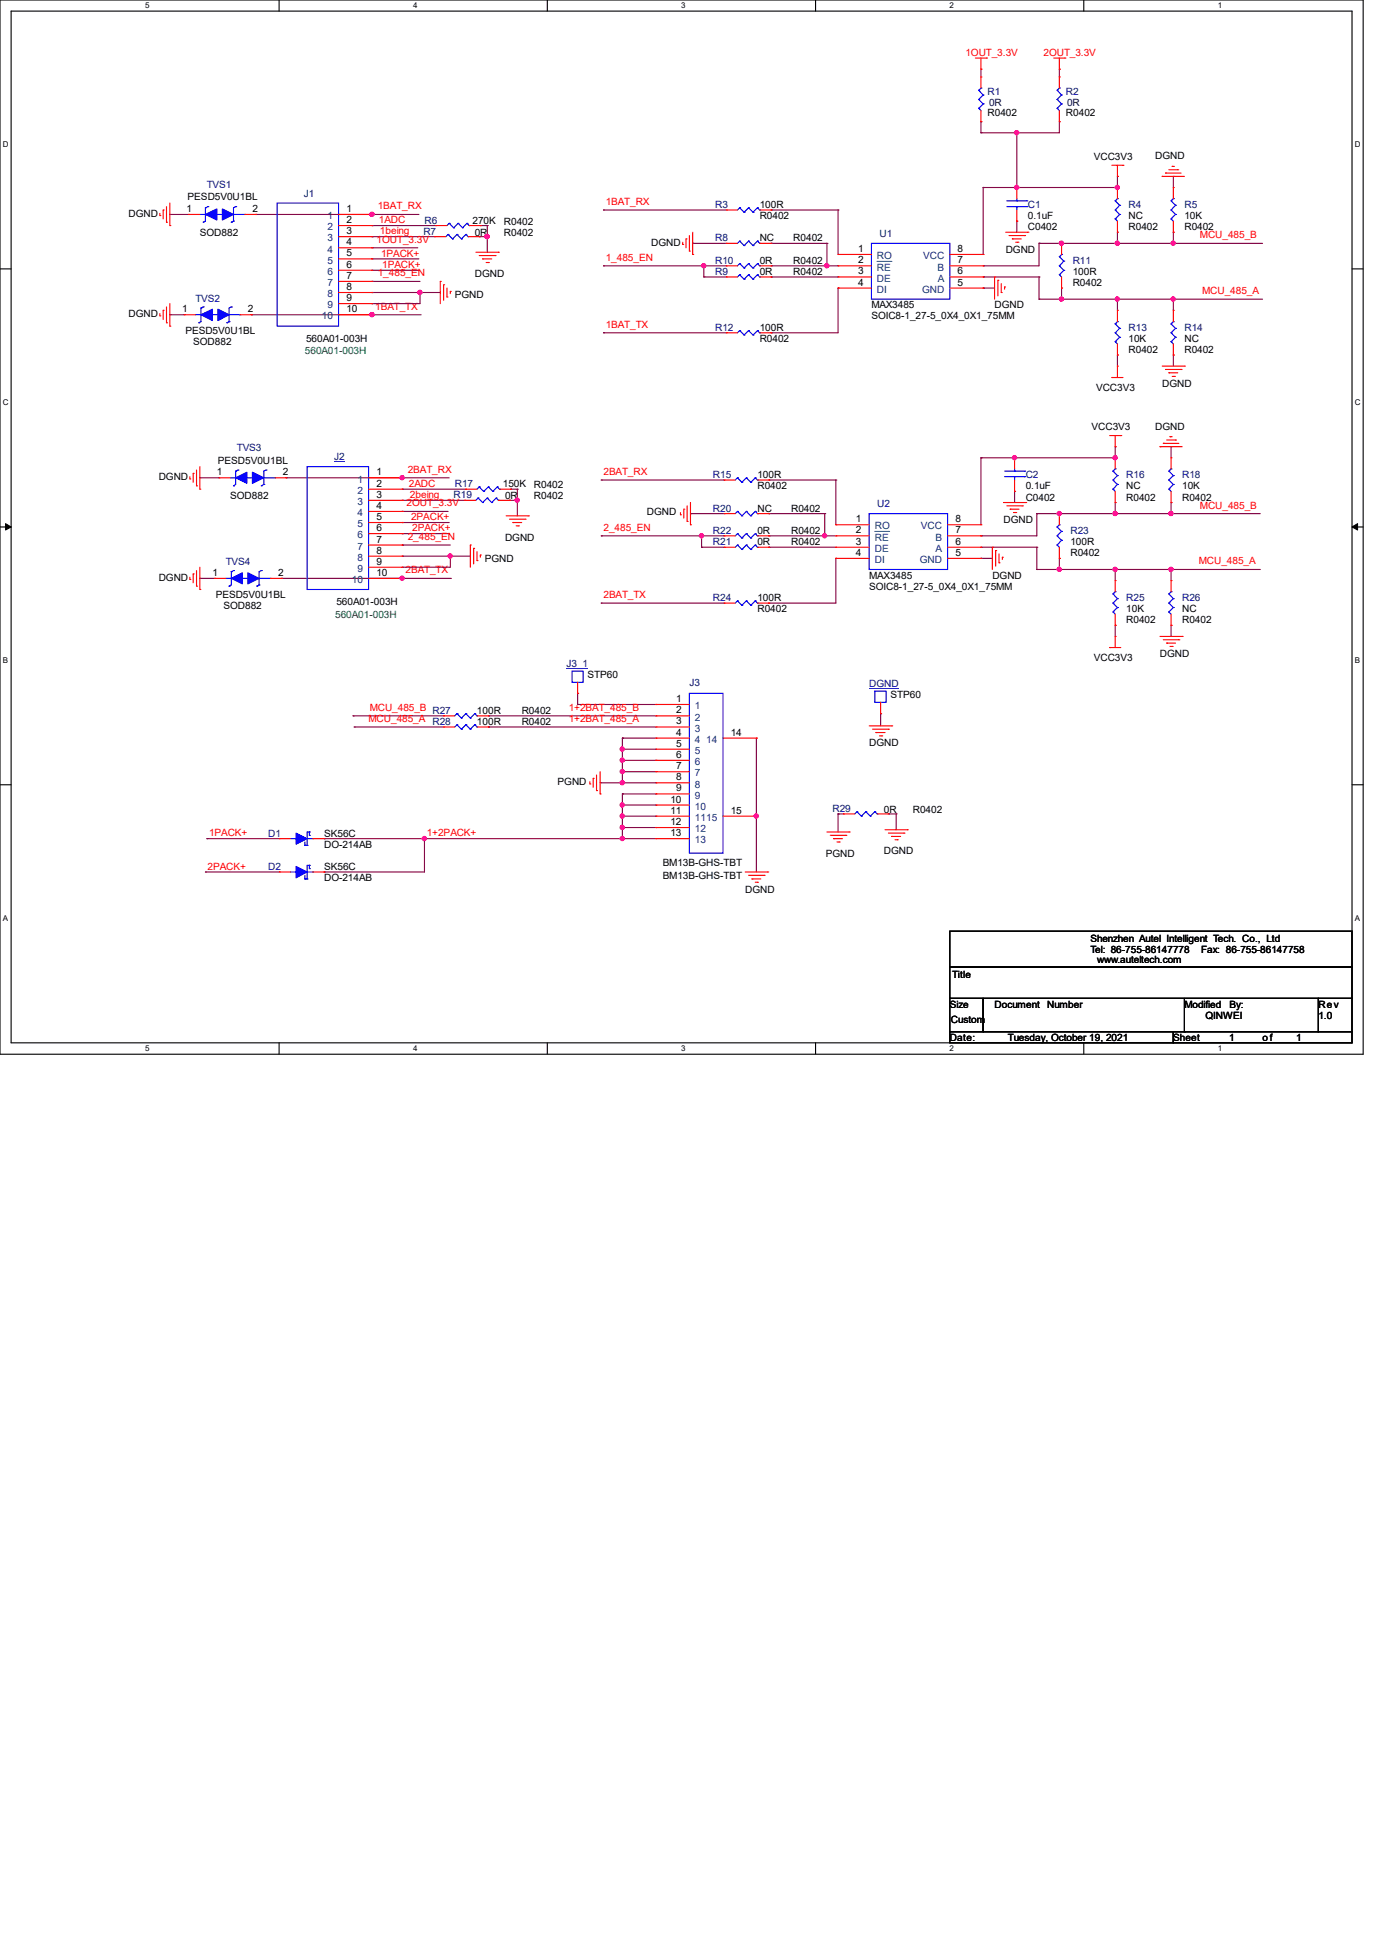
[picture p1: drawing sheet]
<svg xmlns="http://www.w3.org/2000/svg" width="210mm" height="297mm" viewBox="0 0 210 297" stroke-linecap="round" stroke-linejoin="round" font-family="sans-serif">
<path d="M0 0h207.6v160.7h-207.6zM1.7 1.7h204.2v157.2h-204.2z" fill="none" stroke="#000" stroke-width=".17"/>
<g fill="#fff">
<path d="M22.1 .2h.6v1.3h-.6z"/>
<path d="M22.1 159.1h.6v1.3h-.6z"/>
</g>
<path d="M42.5 0v1.7M42.5 158.9v1.7" fill="none" stroke="#000" stroke-width=".17"/>
<g fill="#fff">
<path d="M62.9 .2h.6v1.3h-.6z"/>
<path d="M62.9 159.1h.6v1.3h-.6z"/>
</g>
<path d="M83.4 0v1.7M83.4 158.9v1.7" fill="none" stroke="#000" stroke-width=".17"/>
<g fill="#fff">
<path d="M103.8 .2h.6v1.3h-.6z"/>
<path d="M103.8 159.1h.6v1.3h-.6z"/>
</g>
<path d="M124.2 0v1.7M124.2 158.9v1.7" fill="none" stroke="#000" stroke-width=".17"/>
<g fill="#fff">
<path d="M144.6 .2h.6v1.3h-.6z"/>
<path d="M144.6 159.1h.6v1.3h-.6z"/>
</g>
<path d="M165.1 0v1.7M165.1 158.9v1.7" fill="none" stroke="#000" stroke-width=".17"/>
<g fill="#fff">
<path d="M185.5 .2h.6v1.3h-.6z"/>
<path d="M185.5 159.1h.6v1.3h-.6z"/>
<path d="M.4 21.3h.9v1.4h-.9z"/>
<path d="M206.3 21.3h.9v1.4h-.9z"/>
<path d="M.4 60.6h.9v1.4h-.9z"/>
<path d="M206.3 60.6h.9v1.4h-.9z"/>
</g>
<path d="M0 41h1.7M205.9 41h1.7" fill="none" stroke="#000" stroke-width=".17"/>
<g fill="#fff">
<path d="M.4 99.9h.8v1.4h-.8z"/>
<path d="M206.3 99.9h.8v1.4h-.8z"/>
</g>
<path d="M0 80.3h1.7M205.9 80.3h1.7" fill="none" stroke="#000" stroke-width=".17"/>
<path d="M.8 79.8l.9 .5-.9 .5zM205.9 80.3l.9-.5v1z" fill="#000" stroke="#000" stroke-width=".15"/>
<g fill="#fff">
<path d="M.4 139.2h.8v1.4h-.8z"/>
<path d="M206.3 139.2h.8v1.4h-.8z"/>
</g>
<path d="M0 119.6h1.7M205.9 119.6h1.7M144.7 141.9h61.2v5.5h-61.2zM144.7 147.4h61.2v4.7h-61.2zM144.7 152.1h5v5.1h-5zM144.7 157.2h34v1.7h-34zM149.7 152.1h51.1v5.1h-51.1zM178.7 157.2h27.2v1.7h-27.2zM180.4 157.2h.1M180.4 152.1v5.1M200.8 152.1h5.1v5.1h-5.1z" fill="none" stroke="#000" stroke-width=".17"/>
<g fill="none" stroke="#800040" stroke-width=".17">
<path d="M149.4 10.5h.1M149.4 18.5h.1M149.4 10.5v1.2M149.4 18.5v1.7M161.3 10.5h.1M161.3 18.5h.1M161.3 18.5v1.7h-11.9M161.3 10.5v1.2M25.9 32.7h.1M25.9 32.7h2.8M38.9 32.7h.1M38.9 32.7h24.9"/>
<path d="M56.6 32.7h.1M56.6 34.4h.1M56.6 36.1h.1M56.6 37.8h.1M56.6 39.5h.1M56.6 36.1h9.6M56.6 34.4h9.8M56.6 37.8h7M56.6 39.5h7.2M73 36.1h.1M73 36.1h1.2M73.2 34.4h.1"/>
<path d="M73.2 34.4h1M74.2 36.1h.1M74.2 34.4h.1M74.2 34.4v4M91.9 32h.1M91.9 32h18.7M105.5 37.1h.1M105.5 37.1h5.1M117.4 32h.1M117.4 37.1h.1M117.4 32h10.2M117.4 37.1h8.5"/>
<path d="M125.9 37.1h.1M125.9 37.1v3.4M127.6 32h.1M127.6 32v6.8M149.4 20.2h.1M149.7 28.6h.1M149.7 28.6v10.2M149.7 28.6h20.6M154.9 33.7h.1M154.9 20.2h.1M154.9 28.6h.1M154.9 20.2v8.4"/>
<path d="M154.9 33.7v1.7M158.2 37.1h.1M158.2 37.1h34.1M158.2 37.1v3.4h-8.5M161.7 37.1h.1M170.2 26.9h.1M170.2 35.4h.1M170.2 37.1h.1M170.2 28.6h.1M170.2 26.9v1.7M170.2 35.4v1.7M178.7 26.9h.1"/>
<path d="M178.7 35.4h.1M178.7 37.1h.1M178.7 26.9v1.7M178.7 35.4v1.7M25.9 48h.1M25.9 48h2.2M38.3 48h.1M38.3 48h25.8M56.6 48h.1M56.6 41.2h.1M56.6 42.9h.1M56.6 44.6h.1"/>
<path d="M56.6 46.3h.1M56.6 41.2h7.2M56.6 42.9h7.4M56.6 44.6h10.5M64 44.6h.1M64 44.6v1.7h-7.4M91.9 40.5h.1M91.9 50.7h.1M91.9 50.7h18.7M91.9 40.5h18.7M107.2 42.2h.1M107.2 40.5h.1"/>
<path d="M107.2 42.2h3.4M107.2 40.5v1.7M117.4 50.7h.1M117.4 40.5h.1M117.4 42.2h.1M117.4 40.5h10.2M117.4 42.2h10.2M125.9 40.5h.1M127.6 43.9h.1M127.6 43.9v6.8h-10.2M149.7 40.5h.1M149.7 42.2h.1"/>
<path d="M149.7 43.9h.1M149.7 42.2h8.5M149.7 43.9h1.8M158.2 42.2h.1M158.2 45.6h.1M158.2 45.6h34.1M158.2 42.2v3.4M161.7 43.9h.1M161.7 45.6h.1M161.7 43.9v1.7M170.2 45.6h.1M170.2 54.1h.1"/>
<path d="M170.2 45.6v1.7M170.2 54.1v1.7M178.7 54.1h.1M178.7 45.6h.1M178.7 45.6v1.7M178.7 54.1v1.7M30.4 72.8h.1M30.4 72.8h3M43.6 72.8h.1M43.6 72.8h24.8M61.3 72.8h.1M61.3 74.5h.1"/>
<path d="M61.3 76.2h.1M61.3 77.9h.1M61.3 79.6h.1M61.3 74.5h9.7M61.3 76.2h9.5M61.3 77.9h6.9M61.3 79.6h7.1M77.6 76.2h.1M77.6 76.2h1.2M77.8 74.5h.1M77.8 74.5h1M78.8 74.5h.1"/>
<path d="M78.8 76.2h.1M78.8 74.5v4.1M91.6 73.2h.1M91.6 73.2h18.7M105.2 78.3h.1M105.2 78.3h5.1M117.1 73.2h.1M117.1 78.3h.1M117.1 73.2h10.2M117.1 78.3h8.5M125.6 78.3h.1M125.6 78.3v3.4"/>
<path d="M127.3 73.2h.1M127.3 73.2v6.8M149.4 69.8h.1M149.4 69.8v10.2M149.4 69.8h20.6M154.5 74.9h.1M154.5 69.8h.1M154.5 74.9v1.7M157.9 78.3h.1M157.9 78.3h34M157.9 78.3v3.4h-8.5M161.3 78.3h.1"/>
<path d="M169.8 68.1h.1M169.8 76.6h.1M169.8 78.3h.1M169.8 69.8h.1M169.8 68.1v1.7M169.8 76.6v1.7M178.4 68.1h.1M178.4 76.6h.1M178.4 78.3h.1M178.4 68.1v1.7M178.4 76.6v1.7M30.4 88.1h.1"/>
<path d="M30.4 88.1h2.3M42.9 88.1h.1M42.9 88.1h25.8M61.3 88.1h.1M61.3 81.3h.1M61.3 83.1h.1M61.3 84.8h.1M61.3 86.4h.1M61.3 81.3h7.1M61.3 83.1h7.3M61.3 84.8h10.3M68.6 84.8h.1"/>
<path d="M68.6 84.8v1.6h-7.3M91.6 81.7h.1M91.6 91.9h.1M91.6 91.9h18.7M91.6 81.7h18.7M106.8 83.4h.1M106.8 81.7h.1M106.8 83.4h3.5M106.8 81.7v1.7M117.1 91.9h.1M117.1 81.7h.1M117.1 83.4h.1"/>
<path d="M117.1 81.7h10.2M117.1 83.4h10.2M125.6 81.7h.1M127.3 85.1h.1M127.3 85.1v6.8h-10.2M149.4 81.7h.1M149.4 83.4h.1M149.4 85.1h.1M149.4 83.4h8.5M149.4 85.1h1.7M157.9 83.4h.1M157.9 86.8h.1"/>
<path d="M157.9 86.8h34M157.9 83.4v3.4M161.3 85.1h.1M161.3 86.8h.1M161.3 85.1v1.7M169.8 86.8h.1M169.8 95.3h.1M169.8 86.8v1.7M169.8 95.3v1.7M178.4 95.3h.1M178.4 86.8h.1M178.4 86.8v1.7"/>
<path d="M178.4 95.3v1.7M53.8 109.1h.1M53.8 109.1h13.8M53.9 110.8h.1M53.9 110.8h13.7M74.4 109.1h.1M74.4 110.8h.1M74.4 109.1h25.5M74.4 110.8h25.5M88 107.4h.1M88 105.7h.1M88 107.4h11.9"/>
<path d="M88 105.7v1.7M91.4 119.3h.1M91.4 119.3h8.5M94.8 117.6h.1M94.8 115.9h.1M94.8 114.2h.1M94.8 119.3h.1M94.8 112.5h.1M94.8 112.5v6.8M94.8 115.9h5.1M94.8 117.6h5.1M94.8 114.2h5.1"/>
<path d="M94.8 112.5h5.1M115.2 112.5h.1M115.2 112.5v20.4M134.1 108.8h.1M134.1 108.8v1.8M31.3 132.9h.1M31.3 132.9h11.2M31.5 127.8h.1M31.5 127.8h11M49.4 132.9h.1M49.4 127.8h.1M49.4 127.8h50.5"/>
<path d="M64.6 127.8h.1M64.6 127.8v5.1h-15.2M94.8 126.1h.1M94.8 127.8h.1M94.8 124.4h.1M94.8 121h.1M94.8 122.7h.1M94.8 121v6.8M94.8 126.1h5.1M94.8 124.4h5.1M94.8 121h5.1M94.8 122.7h5.1"/>
<path d="M115.2 124.4h.1M127.6 124h.1M127.6 124v2.8M127.6 124h.9M135.3 124h.1M135.3 124h1.2M136.5 124h.1M136.5 124v2.4"/>
</g>
<g fill="#f0f" stroke="#f0f" stroke-width=".17">
<circle cx="170.2" cy="45.6" r=".32"/>
<circle cx="178.7" cy="37.1" r=".32"/>
<circle cx="107.2" cy="40.5" r=".32"/>
<circle cx="161.6" cy="37.1" r=".32"/>
<circle cx="161.6" cy="45.6" r=".32"/>
<circle cx="125.9" cy="40.5" r=".32"/>
<circle cx="170.2" cy="37.1" r=".32"/>
<circle cx="178.7" cy="45.6" r=".32"/>
<circle cx="56.7" cy="32.7" r=".33"/>
<circle cx="56.7" cy="47.9" r=".33"/>
<circle cx="94.8" cy="127.8" r=".32"/>
<circle cx="115.2" cy="124.4" r=".32"/>
<circle cx="64.6" cy="127.8" r=".32"/>
<circle cx="94.8" cy="126.1" r=".32"/>
<circle cx="94.8" cy="124.4" r=".32"/>
<circle cx="94.8" cy="117.6" r=".32"/>
<circle cx="94.8" cy="115.8" r=".32"/>
<circle cx="94.8" cy="122.7" r=".32"/>
<circle cx="94.8" cy="119.3" r=".32"/>
<circle cx="94.8" cy="114.2" r=".32"/>
<circle cx="74.2" cy="36" r=".33"/>
<circle cx="154.8" cy="20.2" r=".32"/>
<circle cx="170.2" cy="28.6" r=".32"/>
<circle cx="154.8" cy="28.6" r=".32"/>
<circle cx="169.8" cy="86.8" r=".32"/>
<circle cx="178.3" cy="78.3" r=".32"/>
<circle cx="169.8" cy="78.3" r=".32"/>
<circle cx="161.3" cy="78.3" r=".32"/>
<circle cx="161.3" cy="86.8" r=".32"/>
<circle cx="125.6" cy="81.6" r=".32"/>
<circle cx="106.8" cy="81.6" r=".32"/>
<circle cx="178.3" cy="86.8" r=".32"/>
<circle cx="169.8" cy="69.7" r=".32"/>
<circle cx="154.5" cy="69.7" r=".32"/>
<circle cx="63.9" cy="44.6" r=".32"/>
<circle cx="61.2" cy="72.8" r=".32"/>
<circle cx="61.2" cy="88.1" r=".32"/>
<circle cx="68.6" cy="84.7" r=".32"/>
<circle cx="78.8" cy="76.2" r=".32"/>
</g>
<g fill="none" stroke="#f00" stroke-width=".17">
<path d="M148.5 8.8h1.7M149.4 10.5h.1M149.4 8.8v1.7M150.2 8.8h.1M160.5 8.8h1.7M161.3 10.5h.1M161.3 8.8v1.7M162.2 8.8h.1M24.3 32.9h.1M24.3 32.5v.4M24.8 32h.1M24.8 32v1.4"/>
<path d="M25.4 33.9h.1M25.4 31.5v2.4M25.9 34.4h.1M25.9 30.9v3.5M51.6 39.5h5M51.6 36.1h5M51.6 32.7h5M51.6 34.4h5M51.6 37.8h5M56.6 32.7h.1M56.6 34.4h.1M56.6 36.1h.1"/>
<path d="M56.6 37.8h.1M56.6 39.5h.1M66.2 36.1h.1M66.2 36.1h1.7M71.3 36.1h1.7M72.5 38.4h3.4M73 36.1h.1M73 38.9h2.4M73.5 39.5h.1M73.5 39.5h1.4M75.4 38.9h.1M75.9 38.4h.1"/>
<path d="M104 37.3h.1M104 36.9v.4M104.5 36.4h.1M104.5 36.4v1.4M105 38.3h.1M105 35.9v2.4M105.5 38.8h.1M105.5 35.4v3.4M153.2 35.4h3.3M153.7 35.9h2.3M154.2 36.4h.1M154.2 36.4h1.3"/>
<path d="M154.7 36.9h.3M155 36.9h.1M156 35.9h.1M156.5 35.4h.1M169.3 25.2h1.7M170.2 26.9h.1M170.2 25.2v1.7M171 25.2h.1M177 26.9h.1M177 26.9h3.4M177.5 26.4h.1M177.5 26.4h2.4"/>
<path d="M178 25.9h1.4M178.5 25.4h.1M178.5 25.4h.4M179.4 25.9h.1M24.3 48.1h.1M24.3 47.8v.3M24.8 47.3h.1M24.8 47.3v1.4M25.4 49.2h.1M25.4 46.8v2.4M25.9 49.7h.1M25.9 46.3v3.4"/>
<path d="M51.6 41.2h5M51.6 42.9h5M51.6 44.6h5M51.6 46.3h5M51.6 48h5M56.6 41.2h.1M56.6 42.9h.1M56.6 44.6h.1M56.6 46.3h.1M56.6 48h.1M67.1 42.9h.1M67.1 42.9v3.4"/>
<path d="M67.6 43.4h.1M67.6 43.4v2.4M68.1 45.3h.1M68.1 43.9v1.4M68.6 44.4h.1M68.6 44.4v.3M74 40h.4M74.4 40h.1M110.6 40.5h.1M110.6 40.5h1.7M115.7 40.5h1.7M117.4 40.5h.1"/>
<path d="M151.5 42.2h.1M151.5 42.2v3.4M152 42.7h.1M152 42.7v2.4M152.5 44.6h.1M152.5 43.2v1.4M153 43.7h.1M153 43.7v.4M169.3 57.5h.1M169.3 57.5h1.7M170.2 55.8h.1M170.2 55.8v1.7"/>
<path d="M177 55.8h3.4M177.5 56.3h2.4M178 56.8h.1M178 56.8h1.4M178.5 57.4h.4M178.7 54.1h.1M178.7 47.3h.1M178.7 47.3v1.7M178.7 52.4v1.7M178.9 57.4h.1M179.9 56.3h.1M180.4 55.8h.1"/>
<path d="M28.9 73h.1M28.9 72.6v.4M29.4 72.1h.1M29.4 72.1v1.4M29.9 74h.1M29.9 71.6v2.4M30.4 74.5h.1M30.4 71.1v3.4M33.4 72.8h.1M33.4 72.8h1.7M41.9 72.8h1.7M43.6 72.8h.1"/>
<path d="M77.1 78.6h3.4M77.6 79.1h2.4M78.1 79.6h.1M78.1 79.6h1.4M80 79.1h.1M80.5 78.6h.1M103.6 78.4h.1M103.6 78.1v.3M104.1 77.6h.1M104.1 77.6v1.4M104.6 79.5h.1M104.6 77.1v2.4"/>
<path d="M105.2 80h.1M105.2 76.6v3.4M152.8 76.6h3.4M153.3 77.1h2.4M153.8 77.6h.1M153.8 77.6h1.4M154.3 78.1h.4M154.5 69.8h.1M154.5 74.9h.1M154.5 69.8v1.7M154.5 73.2v1.7M154.7 78.1h.1"/>
<path d="M155.7 77.1h.1M156.2 76.6h.1M169 66.4h1.7M169.8 68.1h.1M169.8 66.4v1.7M170.7 66.4h.1M176.7 68.1h.1M176.7 68.1h3.3M177.2 67.6h.1M177.2 67.6h2.3M177.7 67.1h1.3M178.2 66.5h.1"/>
<path d="M178.2 66.5h.3M179 67.1h.1M28.9 88.3h.1M28.9 88v.3M29.4 87.5h.1M29.4 87.5v1.3M29.9 89.3h.1M29.9 87v2.3M30.4 89.8h.1M30.4 86.4v3.4M71.6 83.1h.1M71.6 83.1v3.3"/>
<path d="M72.1 83.6h.1M72.1 83.6v2.3M72.6 85.4h.1M72.6 84.1v1.3M73.2 84.6h.1M73.2 84.6v.3M78.6 80.1h.4M79 80.1h.1M151.1 83.4h.1M151.1 83.4v3.4M151.6 83.9h.1M151.6 83.9v2.4"/>
<path d="M152.1 85.8h.1M152.1 84.4v1.4M152.7 84.9h.1M152.7 84.9v.4M169 98.7h.1M169 98.7h1.7M169.8 97h.1M169.8 95.3h.1M169.8 88.5h.1M169.8 88.5v1.7M169.8 93.6v1.7M169.8 97v1.7"/>
<path d="M176.7 97h3.3M177.2 97.5h2.3M177.7 98h.1M177.7 98h1.3M178.2 98.5h.3M178.5 98.5h.1M179.5 97.5h.1M180 97h.1M89.8 119.5h.1M89.8 119.1v.4M90.3 118.6h.1M90.3 118.6v1.4"/>
<path d="M90.8 118.1v2.4M91.4 117.6v3.4M132.4 110.6h3.4M132.9 111.1h2.4M133.4 111.6h.1M133.4 111.6h1.4M133.9 112.1h.4M134.1 108.8h.1M134.1 107v1.8M134.3 112.1h.1M135.3 111.1h.1M135.8 110.6h.1"/>
<path d="M42.5 132.9h.1M42.5 132.9h1.7M47.6 132.9h1.8M49.4 132.9h.1M90.8 120.5h.1M91.4 121h.1M113.5 132.9h3.4M114 133.4h2.4M114.5 133.9h.1M114.5 133.9h1.4M115 134.5h.4M115.4 134.5h.1"/>
<path d="M116.4 133.4h.1M116.9 132.9h.1M125.9 126.8h3.4M126.4 127.3h2.4M127 127.8h.1M127 127.8h1.3M127.5 128.3h.3M127.8 128.3h.1M128.8 127.3h.1M129.3 126.8h.1M134.8 126.4h3.4M135.3 127h2.4"/>
<path d="M135.8 127.5h.1M135.8 127.5h1.4M136.3 128h.4M136.7 128h.1M137.7 127h.1M138.2 126.4h.1"/>
</g>
<g fill="none" stroke="#00f" stroke-width=".17">
<path d="M42.2 30.9h9.4v18.8h-9.4zM68.2 35.7h.1M68.2 35.7l-.3 .4M68.2 35.7l.7 .7M68.9 36.4h.1M69.6 35.7h.1M69.6 35.7l-.7 .7M69.6 35.7l.7 .7M70.3 36.4h.1M71 35.7h.1M71 35.7l-.7 .7M71 35.7l.3 .4"/>
<path d="M71.3 36.1h.1M112.6 40.2h.1M112.6 40.2l-.3 .3M112.6 40.2l.7 .7M113.3 40.9h.1M114 40.2h.1M114 40.2l-.7 .7M114 40.2l.7 .7M114.7 40.9h.1M115.4 40.2h.1M115.4 40.2l-.7 .7M115.4 40.2l.3 .3"/>
<path d="M115.7 40.5h.1M178.4 52.1h.1M178.4 50.7h.1M178.4 49.4h.1M178.4 52.1l.3 .3M178.4 50.7l.6 .7M178.4 49.4l.6 .6M178.7 49h.1M178.7 49l-.3 .4M179 51.4h.1M179 50h.1M179 51.4l-.6 .7"/>
<path d="M179 50l-.6 .7M35.1 72.8h.8M35.6 74h.1M35.9 71.8h.1M35.9 72.8h.1M35.9 71.8v2l-.3 .2M36.2 71.6h.1M36.2 71.6l-.3 .2M37.6 72.8h.8M38.4 72.8h.1M39.8 74h.1M40.2 73.8h.1"/>
<path d="M40.2 72.8h1.7M40.2 73.8l-.4 .2M40.5 71.6h.1M40.5 71.6l-.3 .2v2M41.9 72.8h.1M46.8 71.1h9.3v18.7h-9.3zM153 72.6h3M153 71.8h3M154.5 71.8h.1M154.5 72.6h.1M154.5 71.5v.3M154.5 72.6v.6"/>
<path d="M156 72.6h.1M156 71.8h.1M169.5 93.3h.1M169.5 91.9h.1M169.5 90.5h.1M169.5 93.3l.3 .3M169.5 91.9l.7 .7M169.5 90.5l.7 .7M169.8 90.2h.1M169.8 90.2l-.3 .3M170.2 92.6h.1M170.2 91.2h.1"/>
<path d="M170.2 92.6l-.7 .7M170.2 91.2l-.7 .7M133.2 105.3h1.8v1.7h-1.8zM44.2 132.9h.9M45.1 132.9h.1M46.4 133.9h.1M46.4 133.9h.4M46.4 133.4v.5M46.8 133.9h.1M46.8 132.9h.8M47.1 131.9h.1M47.1 132.4h.1"/>
<path d="M47.1 131.9h-.3v2M47.1 131.9v.5M47.6 132.9h.1"/>
</g>
<g fill="#00f" stroke="#00f" stroke-width=".17">
<path d="M38.4 72l1.8 .8-1.8 .9z"/>
<path d="M35.9 72.8l1.7-.8v1.7z"/>
<path d="M45.1 132l1.7 .9-1.7 .9z"/>
</g>
<path d="M132.4 104.9h4.5" fill="none" stroke="#000080" stroke-width=".15"/>
<path d="M50.9 70.3h1.6v.1h-1.6z" fill="#000080"/>
<g fill="none" stroke="#f00" stroke-width=".17">
<path d="M149.4 18.5h.1M149.4 11.7h.1M149.4 11.7v1.7M149.4 16.8v1.7M161.3 18.5h.1M161.3 11.7h.1M161.3 11.7v1.7M161.3 16.8v1.7M28.7 32.7h.1M28.7 32.7h1.7M37.3 32.7h1.6M38.9 32.7h.1"/>
<path d="M66.4 34.4h.1M66.4 34.4h1.7M71.5 34.4h1.7M73.2 34.4h.1M110.6 37.1h.1M110.6 32h.1M110.6 37.1h1.7M110.6 32h1.7M115.7 37.1h1.7M115.7 32h1.7M117.4 37.1h.1M117.4 32h.1"/>
<path d="M127.6 38.8h.1M127.6 38.8h5.1M144.7 38.8h5M149.7 38.8h.1M154.9 28.6h.1M154.9 33.7h.1M154.9 28.6v1.7M154.9 32v1.7M161.7 37.1h.1M161.7 37.1v1.7M170.2 35.4h.1M170.2 28.6h.1"/>
<path d="M170.2 28.6v1.7M170.2 33.7v1.7M178.7 35.4h.1M178.7 28.6h.1M178.7 28.6v1.7M178.7 33.7v1.7M28.1 48h.1M28.1 48h1.7M36.6 48h1.7M38.3 48h.1M110.6 50.7h.1M110.6 42.2h.1"/>
<path d="M110.6 42.2h1.7M110.6 50.7h1.7M115.7 42.2h1.7M115.7 50.7h1.7M117.4 50.7h.1M117.4 42.2h.1M127.6 40.5h.1M127.6 42.2h.1M127.6 43.9h.1M127.6 40.5h5.1M127.6 42.2h5.1M127.6 43.9h5.1"/>
<path d="M144.7 40.5h5M144.7 42.2h5M144.7 43.9h5M149.7 43.9h.1M149.7 42.2h.1M149.7 40.5h.1M161.7 43.9h.1M161.7 42.2v1.7M170.2 54.1h.1M170.2 47.3h.1M170.2 47.3v1.7M170.2 52.4v1.7"/>
<path d="M56.1 72.8h5.2M56.1 74.5h5.2M56.1 76.2h5.2M56.1 77.9h5.2M56.1 79.6h5.2M61.3 72.8h.1M61.3 74.5h.1M61.3 76.2h.1M61.3 77.9h.1M61.3 79.6h.1M70.8 76.2h.1M70.8 76.2h1.7"/>
<path d="M71 74.5h.1M71 74.5h1.6M75.9 76.2h1.7M76.1 74.5h1.7M77.6 76.2h.1M77.8 74.5h.1M110.3 73.2h.1M110.3 78.3h.1M110.3 73.2h1.7M110.3 78.3h1.7M115.4 73.2h1.7M115.4 78.3h1.7"/>
<path d="M117.1 73.2h.1M117.1 78.3h.1M127.3 80h.1M127.3 80h5.1M144.3 80h5.1M149.4 80h.1M161.3 78.3h.1M161.3 78.3v1.7M169.8 76.6h.1M169.8 69.8h.1M169.8 69.8v1.7M169.8 74.9v1.7"/>
<path d="M178.4 76.6h.1M178.4 69.8h.1M178.4 69.8v1.7M178.4 74.9v1.7M32.7 88.1h.1M32.7 88.1h1.7M41.2 88.1h1.7M42.9 88.1h.1M56.1 81.3h5.2M56.1 83.1h5.2M56.1 84.8h5.2M56.1 86.4h5.2"/>
<path d="M56.1 88.1h5.2M61.3 81.3h.1M61.3 83.1h.1M61.3 84.8h.1M61.3 86.4h.1M61.3 88.1h.1M110.3 81.7h.1M110.3 91.9h.1M110.3 83.4h.1M110.3 81.7h1.7M110.3 91.9h1.7M110.3 83.4h1.7"/>
<path d="M115.4 81.7h1.7M115.4 91.9h1.7M115.4 83.4h1.7M117.1 81.7h.1M117.1 91.9h.1M117.1 83.4h.1M127.3 81.7h.1M127.3 83.4h.1M127.3 85.1h.1M127.3 81.7h5.1M127.3 83.4h5.1M127.3 85.1h5.1"/>
<path d="M144.3 81.7h5.1M144.3 83.4h5.1M144.3 85.1h5.1M149.4 85.1h.1M149.4 83.4h.1M149.4 81.7h.1M161.3 85.1h.1M161.3 83.4v1.7M178.4 95.3h.1M178.4 88.5h.1M178.4 88.5v1.7M178.4 93.6v1.7"/>
<path d="M67.6 110.8h.1M67.6 109.1h.1M67.6 110.8h1.7M67.6 109.1h1.7M72.6 110.8h1.8M72.6 109.1h1.8M74.4 110.8h.1M74.4 109.1h.1M88 105.7h.1M88 104v1.7M99.9 107.4h.1M99.9 109.1h.1"/>
<path d="M99.9 110.8h.1M99.9 112.5h.1M99.9 114.2h.1M99.9 115.9h.1M99.9 117.6h.1M99.9 119.3h.1M99.9 110.8h5.1M99.9 109.1h5.1M99.9 107.4h5.1M99.9 112.5h5.1M99.9 114.2h5.1M99.9 115.9h5.1"/>
<path d="M99.9 117.6h5.1M99.9 119.3h5.1M110.1 112.5h5.1M115.2 112.5h.1M42.5 127.8h.1M42.5 127.8h1.7M47.6 127.8h1.8M49.4 127.8h.1M99.9 121h.1M99.9 122.7h.1M99.9 124.4h.1M99.9 126.1h.1"/>
<path d="M99.9 127.8h.1M99.9 127.8h5.1M99.9 121h5.1M99.9 122.7h5.1M99.9 124.4h5.1M99.9 126.1h5.1M110.1 124.4h5.1M115.2 124.4h.1M128.5 124h.1M128.5 124h1.7M133.6 124h1.7M135.3 124h.1"/>
</g>
<g fill="none" stroke="#00f" stroke-width=".17">
<path d="M149.1 16.5h.1M149.1 15.2h.1M149.1 13.8h.1M149.1 16.5l.3 .3M149.1 15.2l.6 .6M149.1 13.8l.6 .7M149.4 13.4h.1M149.4 13.4l-.3 .4M149.7 15.8h.1M149.7 14.5h.1M149.7 15.8l-.6 .7M149.7 14.5l-.6 .7"/>
<path d="M161 16.5h.1M161 15.2h.1M161 13.8h.1M161 16.5l.3 .3M161 15.2l.7 .6M161 13.8l.7 .7M161.3 13.4h.1M161.3 13.4l-.3 .4M161.7 15.8h.1M161.7 14.5h.1M161.7 15.8l-.7 .7M161.7 14.5l-.7 .7"/>
<path d="M30.4 32.7h.9M30.9 33.9h.1M31.3 31.7h.1M31.3 32.7h.1M31.3 31.7v2l-.4 .2M31.7 31.5h.1M31.7 31.5l-.4 .2M33 32.7h.9M33.9 32.7h.1M35.2 33.9h.1M35.6 33.7h.1M35.6 32.7h1.7"/>
<path d="M35.6 33.7l-.4 .2M35.9 31.5h.1M35.9 31.5l-.3 .2v2M37.3 32.7h.1M68.4 34h.1M68.4 34l-.3 .4M68.4 34l.7 .7M69.1 34.7h.1M69.8 34h.1M69.8 34l-.7 .7M69.8 34l.6 .7M70.4 34.7h.1"/>
<path d="M71.1 34h.1M71.1 34l-.7 .7M71.1 34l.4 .4M71.5 34.4h.1M112.6 36.7h.1M112.6 31.7h.1M112.6 36.7l-.3 .4M112.6 36.7l.7 .7M112.6 31.7l-.3 .3M112.6 31.7l.7 .6M113.3 37.4h.1M113.3 32.3h.1"/>
<path d="M114 36.7h.1M114 31.7h.1M114 36.7l-.7 .7M114 36.7l.7 .7M114 31.7l-.7 .6M114 31.7l.7 .6M114.7 37.4h.1M114.7 32.3h.1M115.4 36.7h.1M115.4 31.7h.1M115.4 36.7l-.7 .7M115.4 36.7l.3 .4"/>
<path d="M115.4 31.7l-.7 .6M115.4 31.7l.3 .3M115.7 37.1h.1M115.7 32h.1M132.7 37.1h12v8.5h-12zM153.3 31.5h3.1M153.3 30.6h3.1M154.9 30.6h.1M154.9 31.5h.1M154.9 30.3v.3M154.9 31.5v.5M156.4 31.5h.1"/>
<path d="M156.4 30.6h.1M161.3 39.1h.1M161.3 39.1l.7 .7M161.7 38.8h.1M161.7 38.8l-.4 .3M162 39.8h.1M162 39.8l-.7 .7M169.8 33.4h.1M169.8 32h.1M169.8 30.6h.1M169.8 33.4l.4 .3M169.8 32l.7 .7"/>
<path d="M169.8 30.6l.7 .7M170.2 30.3h.1M170.2 30.3l-.4 .3M170.5 32.7h.1M170.5 31.3h.1M170.5 32.7l-.7 .7M170.5 31.3l-.7 .7M178.4 33.4h.1M178.4 32h.1M178.4 30.6h.1M178.4 33.4l.3 .3M178.4 32l.6 .7"/>
<path d="M178.4 30.6l.6 .7M178.7 30.3h.1M178.7 30.3l-.3 .3M179 32.7h.1M179 31.3h.1M179 32.7l-.6 .7M179 31.3l-.6 .7M29.8 48h.8M30.3 49.2h.1M30.6 46.9h.1M30.6 48h.1M30.6 46.9v2.1l-.3 .2"/>
<path d="M30.9 46.8h.1M30.9 46.8l-.3 .1M32.3 48h.9M33.2 48h.1M34.5 49.2h.1M34.9 49h.1M34.9 48h1.7M34.9 49l-.4 .2M35.2 46.8h.1M35.2 46.8l-.3 .1v2.1M36.6 48h.1M112.6 50.4h.1"/>
<path d="M112.6 41.9h.1M112.6 50.4l-.3 .3M112.6 50.4l.7 .7M112.6 41.9l-.3 .3M112.6 41.9l.7 .6M113.3 51.1h.1M113.3 42.5h.1M114 50.4h.1M114 41.9h.1M114 50.4l-.7 .7M114 50.4l.7 .7M114 41.9l-.7 .6"/>
<path d="M114 41.9l.7 .6M114.7 51.1h.1M114.7 42.5h.1M115.4 50.4h.1M115.4 41.9h.1M115.4 50.4l-.7 .7M115.4 50.4l.3 .3M115.4 41.9l-.7 .6M115.4 41.9l.3 .3M115.7 50.7h.1M115.7 42.2h.1M161.3 41.9h.1"/>
<path d="M161.3 40.5h.1M161.3 41.9l.4 .3M161.3 40.5l.7 .7M162 41.2h.1M162 41.2l-.7 .7M169.8 52.1h.1M169.8 50.7h.1M169.8 49.4h.1M169.8 52.1l.4 .3M169.8 50.7l.7 .7M169.8 49.4l.7 .6M170.2 49h.1"/>
<path d="M170.2 49l-.4 .4M170.5 51.4h.1M170.5 50h.1M170.5 51.4l-.7 .7M170.5 50l-.7 .7M72.8 75.9h.1M72.8 75.9l-.3 .3M72.8 75.9l.7 .7M73 74.2h.1M73 74.2l-.4 .3M73 74.2l.7 .7M73.5 76.6h.1"/>
<path d="M73.7 74.9h.1M74.2 75.9h.1M74.2 75.9l-.7 .7M74.2 75.9l.7 .7M74.4 74.2h.1M74.4 74.2l-.7 .7M74.4 74.2l.7 .7M74.9 76.6h.1M75.1 74.9h.1M75.6 75.9h.1M75.6 75.9l-.7 .7M75.6 75.9l.3 .3"/>
<path d="M75.7 74.2h.1M75.7 74.2l-.6 .7M75.7 74.2l.4 .3M75.9 76.2h.1M76.1 74.5h.1M112.3 72.8h.1M112.3 77.9h.1M112.3 72.8l-.3 .4M112.3 72.8l.7 .7M112.3 77.9l-.3 .4M112.3 77.9l.7 .7M113 73.5h.1"/>
<path d="M113 78.6h.1M113.7 72.8h.1M113.7 77.9h.1M113.7 72.8l-.7 .7M113.7 72.8l.6 .7M113.7 77.9l-.7 .7M113.7 77.9l.6 .7M114.3 73.5h.1M114.3 78.6h.1M115 72.8h.1M115 77.9h.1M115 72.8l-.7 .7"/>
<path d="M115 72.8l.4 .4M115 77.9l-.7 .7M115 77.9l.4 .4M115.4 73.2h.1M115.4 78.3h.1M132.4 78.3h11.9v8.5h-11.9zM161.3 80h.1M161.3 80l-.3 .3M169.5 74.5h.1M169.5 73.2h.1M169.5 71.8h.1M169.5 74.5l.3 .4"/>
<path d="M169.5 73.2l.7 .6M169.5 71.8l.7 .7M169.8 71.5h.1M169.8 71.5l-.3 .3M170.2 73.8h.1M170.2 72.5h.1M170.2 72.5l-.7 .7M170.2 73.8l-.7 .7M178 74.5h.1M178 73.2h.1M178 71.8h.1M178 74.5l.4 .4"/>
<path d="M178 73.2l.7 .6M178 71.8l.7 .7M178.4 71.5h.1M178.4 71.5l-.4 .3M178.7 73.8h.1M178.7 72.5h.1M178.7 73.8l-.7 .7M178.7 72.5l-.7 .7M34.4 88.1h.8M34.9 89.3h.1M35.2 87.1h.1M35.2 88.1h.1"/>
<path d="M35.2 87.1v2.1l-.3 .1M35.6 87h.1M35.6 87l-.4 .1M36.9 88.1h.9M37.8 88.1h.1M39.1 89.3h.1M39.5 89.2h.1M39.5 88.1h1.7M39.5 89.2l-.4 .1M39.8 87h.1M39.8 87l-.3 .1v2.1M41.2 88.1h.1"/>
<path d="M112.3 81.3h.1M112.3 91.6h.1M112.3 83.1h.1M112.3 81.3l-.3 .4M112.3 81.3l.7 .7M112.3 91.6l-.3 .3M112.3 91.6l.7 .6M112.3 83.1l-.3 .3M112.3 83.1l.7 .6M113 82h.1M113 92.2h.1M113 83.7h.1"/>
<path d="M113.7 81.3h.1M113.7 91.6h.1M113.7 83.1h.1M113.7 81.3l-.7 .7M113.7 81.3l.6 .7M113.7 91.6l-.7 .6M113.7 91.6l.6 .6M113.7 83.1l-.7 .6M113.7 83.1l.6 .6M114.3 82h.1M114.3 92.2h.1M114.3 83.7h.1"/>
<path d="M115 81.3h.1M115 91.6h.1M115 83.1h.1M115 81.3l-.7 .7M115 81.3l.4 .4M115 91.6l-.7 .6M115 91.6l.4 .3M115 83.1l-.7 .6M115 83.1l.4 .3M115.4 81.7h.1M115.4 91.9h.1M115.4 83.4h.1"/>
<path d="M161 83.1h.1M161 81.7h.1M161 80.3h.1M161 83.1l.3 .3M161 81.7l.7 .6M161 80.3l.7 .7M161.7 82.3h.1M161.7 81h.1M161.7 82.3l-.7 .8M161.7 81l-.7 .7M178 93.3h.1M178 91.9h.1"/>
<path d="M178 90.5h.1M178 93.3l.4 .3M178 91.9l.7 .7M178 90.5l.7 .7M178.4 90.2h.1M178.4 90.2l-.4 .3M178.7 92.6h.1M178.7 91.2h.1M178.7 92.6l-.7 .7M178.7 91.2l-.7 .7M69.6 110.4h.1M69.6 108.8h.1"/>
<path d="M69.6 110.4l-.3 .4M69.6 110.4l.7 .7M69.6 108.8l-.3 .3M69.6 108.8l.7 .6M70.3 111.1h.1M70.3 109.4h.1M71 110.4h.1M71 108.8h.1M71 110.4l-.7 .7M71 110.4l.6 .7M71 108.8l-.7 .6M71 108.8l.6 .6"/>
<path d="M71.6 111.1h.1M71.6 109.4h.1M72.3 110.4h.1M72.3 108.8h.1M72.3 110.4l-.7 .7M72.3 110.4l.3 .4M72.3 108.8l-.7 .6M72.3 108.8l.3 .3M72.6 110.8h.1M72.6 109.1h.1M87.1 102.3h1.7v1.7h-1.7zM105 105.7h5.1v24.3h-5.1z"/>
<path d="M44.2 127.8h.9M45.1 127.8h.1M46.4 128.8h.1M46.4 128.8h.4M46.4 128.3v.5M46.8 128.8h.1M46.8 127.8h.8M47.1 126.8h.1M47.1 127.3h.1M47.1 126.8h-.3v2M47.1 126.8v.5M47.6 127.8h.1"/>
<path d="M130.5 123.7h.1M130.5 123.7l-.3 .3M130.5 123.7l.7 .7M131.2 124.4h.1M131.9 123.7h.1M131.9 123.7l-.7 .7M131.9 123.7l.6 .7M132.5 124.4h.1M133.2 123.7h.1M133.2 123.7l-.7 .7M133.2 123.7l.4 .3M133.6 124h.1"/>
</g>
<g fill="#00f" stroke="#00f" stroke-width=".17">
<path d="M37.8 87.3l1.7 .8-1.7 .9z"/>
<path d="M35.2 88.1l1.7-.8v1.7z"/>
<path d="M45.1 127l1.7 .8-1.7 .9z"/>
<path d="M33.2 47.1l1.7 .9-1.7 .9z"/>
<path d="M30.6 48l1.7-.9v1.8z"/>
<path d="M33.9 31.8l1.7 .9-1.7 .8z"/>
<path d="M31.3 32.7l1.7-.9v1.7z"/>
</g>
<path d="M133.6 39.8h2.1M135.7 39.8h.1M133.2 81h2.1M135.3 81h.1" fill="none" stroke="#004080" stroke-width=".15"/>
<path d="M86.3 101.9h3.3" fill="none" stroke="#000080" stroke-width=".15"/>
<g fill="#f0f" stroke="#f0f" stroke-width=".17">
<circle cx="170.2" cy="45.6" r=".32"/>
<circle cx="178.7" cy="37.1" r=".32"/>
<circle cx="107.2" cy="40.5" r=".32"/>
<circle cx="161.6" cy="37.1" r=".32"/>
<circle cx="161.6" cy="45.6" r=".32"/>
<circle cx="125.9" cy="40.5" r=".32"/>
<circle cx="170.2" cy="37.1" r=".32"/>
<circle cx="178.7" cy="45.6" r=".32"/>
<circle cx="56.7" cy="32.7" r=".33"/>
<circle cx="56.7" cy="47.9" r=".33"/>
<circle cx="94.8" cy="127.8" r=".32"/>
<circle cx="115.2" cy="124.4" r=".32"/>
<circle cx="64.6" cy="127.8" r=".32"/>
<circle cx="94.8" cy="126.1" r=".32"/>
<circle cx="94.8" cy="124.4" r=".32"/>
<circle cx="94.8" cy="117.6" r=".32"/>
<circle cx="94.8" cy="115.8" r=".32"/>
<circle cx="94.8" cy="122.7" r=".32"/>
<circle cx="94.8" cy="119.3" r=".32"/>
<circle cx="94.8" cy="114.2" r=".32"/>
<circle cx="74.2" cy="36" r=".33"/>
<circle cx="154.8" cy="20.2" r=".32"/>
<circle cx="170.2" cy="28.6" r=".32"/>
<circle cx="154.8" cy="28.6" r=".32"/>
<circle cx="169.8" cy="86.8" r=".32"/>
<circle cx="178.3" cy="78.3" r=".32"/>
<circle cx="169.8" cy="78.3" r=".32"/>
<circle cx="161.3" cy="78.3" r=".32"/>
<circle cx="161.3" cy="86.8" r=".32"/>
<circle cx="125.6" cy="81.6" r=".32"/>
<circle cx="106.8" cy="81.6" r=".32"/>
<circle cx="178.3" cy="86.8" r=".32"/>
<circle cx="169.8" cy="69.7" r=".32"/>
<circle cx="154.5" cy="69.7" r=".32"/>
<circle cx="63.9" cy="44.6" r=".32"/>
<circle cx="61.2" cy="72.8" r=".32"/>
<circle cx="61.2" cy="88.1" r=".32"/>
<circle cx="68.6" cy="84.7" r=".32"/>
<circle cx="78.8" cy="76.2" r=".32"/>
</g>
<g font-size="1.5" fill="#f00">
<text x="147" y="8.6">1OUT_3.3V</text>
<text x="158.9" y="8.6">2OUT_3.3V</text>
<text x="57.5" y="31.9">1BAT_RX</text>
<text x="57.7" y="34">1ADC</text>
<text x="57.9" y="35.7">1being</text>
<text x="92.2" y="31.2">1BAT_RX</text>
<text x="57.4" y="37">1OUT_3.3V</text>
<text x="58" y="39.1">1PACK+</text>
<text x="58.2" y="40.9">1PACK+</text>
<text x="92.2" y="39.8">1_485_EN</text>
<text x="182.8" y="36.3">MCU_485_B</text>
<text x="57.1" y="47.2">1BAT_TX</text>
<text x="57.5" y="42.1">1_485_EN</text>
<text x="183.1" y="44.8">MCU_485_A</text>
<text x="92.2" y="50">1BAT_TX</text>
<text x="61.9" y="77.2">2OUT_3.3V</text>
<text x="62.1" y="72.1">2BAT_RX</text>
<text x="62.3" y="74.2">2ADC</text>
<text x="62.4" y="75.9">2being</text>
<text x="91.9" y="72.4">2BAT_RX</text>
<text x="182.8" y="77.5">MCU_485_B</text>
<text x="62.1" y="82.3">2_485_EN</text>
<text x="62.6" y="79.3">2PACK+</text>
<text x="62.8" y="81">2PACK+</text>
<text x="91.9" y="80.9">2_485_EN</text>
<text x="61.8" y="87.4">2BAT_TX</text>
<text x="182.6" y="86">MCU_485_A</text>
<text x="91.9" y="91.1">2BAT_TX</text>
<text x="56.1" y="110">MCU_485_A</text>
<text x="56.3" y="108.3">MCU_485_B</text>
<text x="86.6" y="108.3">1+2BAT_485_B</text>
<text x="86.6" y="110">1+2BAT_485_A</text>
<text x="31.8" y="127.5">1PACK+</text>
<text x="65" y="127.5">1+2PACK+</text>
<text x="31.6" y="132.5">2PACK+</text>
</g>
<g font-size="1.5" fill="#000080">
<text x="150.4" y="14.5">R1</text>
<text x="162.3" y="14.5">R2</text>
<text x="31.5" y="28.6">TVS1</text>
<text x="46.3" y="30">J1</text>
<text x="64.5" y="35.8">R7</text>
<text x="64.6" y="34.1">R6</text>
<text x="108.9" y="31.7">R3</text>
<text x="156.5" y="31.7">C1</text>
<text x="171.9" y="31.7">R4</text>
<text x="180.4" y="31.7">R5</text>
<text x="108.9" y="40.2">R10</text>
<text x="108.9" y="36.8">R8</text>
<text x="108.9" y="41.9">R9</text>
<text x="133.9" y="36.1">U1</text>
<text x="163.4" y="40.2">R11</text>
<text x="29.8" y="46">TVS2</text>
<text x="108.9" y="50.4">R12</text>
<text x="171.9" y="50.4">R13</text>
<text x="180.4" y="50.4">R14</text>
<text x="36.1" y="68.8">TVS3</text>
<text x="50.9" y="70.1">J2</text>
<text x="69.1" y="75.9">R19</text>
<text x="69.3" y="74.2">R17</text>
<text x="108.6" y="72.9">R15</text>
<text x="108.6" y="78">R20</text>
<text x="133.6" y="77.3">U2</text>
<text x="156.2" y="72.9">C2</text>
<text x="171.5" y="72.9">R16</text>
<text x="180" y="72.9">R18</text>
<text x="108.6" y="81.4">R22</text>
<text x="108.6" y="83.1">R21</text>
<text x="163" y="81.4">R23</text>
<text x="34.4" y="86.1">TVS4</text>
<text x="108.6" y="91.6">R24</text>
<text x="171.5" y="91.6">R25</text>
<text x="180" y="91.6">R26</text>
<text x="86.3" y="101.6">J3_1</text>
<text x="105" y="104.5">J3</text>
<text x="132.4" y="104.7">DGND</text>
<text x="65.9" y="110.5">R28</text>
<text x="65.9" y="108.8">R27</text>
<text x="126.8" y="123.7">R29</text>
<text x="40.9" y="127.5">D1</text>
<text x="40.9" y="132.6">D2</text>
</g>
<g font-size="1.5">
<text x="150.4" y="17.7">R0402</text>
<text x="162.3" y="17.7">R0402</text>
<text x="166.6" y="24.4">VCC3V3</text>
<text x="175.9" y="24.2">DGND</text>
<text x="19.6" y="33.1">DGND</text>
<text x="28.4" y="32.3">1</text>
<text x="28.6" y="30.5">PESD5V0U1BL</text>
<text x="30.4" y="35.9">SOD882</text>
<text x="38.4" y="32.3">2</text>
<text x="52.7" y="32.3">1</text>
<text x="52.7" y="34">2</text>
<text x="52.7" y="35.7">3</text>
<text x="72" y="34.1">270K</text>
<text x="72.3" y="35.9">0R</text>
<text x="76.7" y="34.2">R0402</text>
<text x="76.8" y="35.9">R0402</text>
<text x="115.7" y="31.7">100R</text>
<text x="115.7" y="33.4">R0402</text>
<text x="156.5" y="33.4">0.1uF</text>
<text x="156.5" y="35.1">C0402</text>
<text x="171.9" y="33.4">NC</text>
<text x="171.9" y="35.1">R0402</text>
<text x="180.4" y="33.4">10K</text>
<text x="180.4" y="35.1">R0402</text>
<text x="52.7" y="37.4">4</text>
<text x="52.7" y="39.1">5</text>
<text x="52.7" y="40.8">6</text>
<text x="99.2" y="37.5">DGND</text>
<text x="115.7" y="40.2">0R</text>
<text x="115.7" y="36.8">NC</text>
<text x="115.7" y="41.9">0R</text>
<text x="120.8" y="40.2">R0402</text>
<text x="120.8" y="36.8">R0402</text>
<text x="120.8" y="41.9">R0402</text>
<text x="130.7" y="38.4">1</text>
<text x="130.7" y="40.1">2</text>
<text x="130.7" y="41.8">3</text>
<text x="145.8" y="41.8">6</text>
<text x="145.8" y="40.1">7</text>
<text x="145.8" y="38.4">8</text>
<text x="153.2" y="38.5">DGND</text>
<text x="163.4" y="41.9">100R</text>
<text x="27.7" y="47.6">1</text>
<text x="37.8" y="47.6">2</text>
<text x="52.7" y="42.5">7</text>
<text x="52.7" y="44.2">8</text>
<text x="52.7" y="45.9">9</text>
<text x="52.7" y="47.6">10</text>
<text x="69.3" y="45.5">PGND</text>
<text x="72.3" y="42.2">DGND</text>
<text x="130.7" y="43.5">4</text>
<text x="132.7" y="47">MAX3485</text>
<text x="145.8" y="43.5">5</text>
<text x="151.5" y="47">DGND</text>
<text x="163.4" y="43.6">R0402</text>
<text x="19.6" y="48.3">DGND</text>
<text x="28.2" y="50.9">PESD5V0U1BL</text>
<text x="29.4" y="52.6">SOD882</text>
<text x="46.6" y="52.1">560A01-003H</text>
<text x="115.7" y="50.4">100R</text>
<text x="115.7" y="52.1">R0402</text>
<text x="132.7" y="48.7">SOIC8-1_27-5_0X4_0X1_75MM</text>
<text x="171.9" y="52.1">10K</text>
<text x="171.9" y="53.8">R0402</text>
<text x="180.4" y="52.1">NC</text>
<text x="180.4" y="53.8">R0402</text>
<text x="166.9" y="59.6">VCC3V3</text>
<text x="177" y="58.9">DGND</text>
<text x="166.2" y="65.5">VCC3V3</text>
<text x="175.9" y="65.5">DGND</text>
<text x="33.2" y="70.7">PESD5V0U1BL</text>
<text x="24.2" y="73.2">DGND</text>
<text x="33" y="72.4">1</text>
<text x="35.1" y="76.1">SOD882</text>
<text x="43.1" y="72.4">2</text>
<text x="57.3" y="72.4">1</text>
<text x="57.3" y="74.2">2</text>
<text x="57.3" y="75.9">3</text>
<text x="57.3" y="77.6">4</text>
<text x="76.6" y="74.2">150K</text>
<text x="76.9" y="76.1">0R</text>
<text x="81.3" y="74.4">R0402</text>
<text x="81.3" y="76.1">R0402</text>
<text x="115.4" y="72.9">100R</text>
<text x="115.4" y="74.5">R0402</text>
<text x="115.4" y="78">NC</text>
<text x="120.5" y="78">R0402</text>
<text x="156.2" y="74.5">0.1uF</text>
<text x="156.2" y="76.3">C0402</text>
<text x="171.5" y="74.5">NC</text>
<text x="171.5" y="76.3">R0402</text>
<text x="180" y="74.5">10K</text>
<text x="180" y="76.3">R0402</text>
<text x="57.3" y="79.2">5</text>
<text x="57.3" y="80.9">6</text>
<text x="57.3" y="82.7">7</text>
<text x="76.9" y="82.4">DGND</text>
<text x="98.5" y="78.5">DGND</text>
<text x="115.4" y="81.4">0R</text>
<text x="115.4" y="83.1">0R</text>
<text x="120.5" y="81.4">R0402</text>
<text x="120.5" y="83.1">R0402</text>
<text x="130.3" y="79.6">1</text>
<text x="130.3" y="81.3">2</text>
<text x="130.3" y="83">3</text>
<text x="145.5" y="83">6</text>
<text x="145.5" y="81.3">7</text>
<text x="145.5" y="79.6">8</text>
<text x="152.8" y="79.7">DGND</text>
<text x="163" y="83.1">100R</text>
<text x="24.2" y="88.5">DGND</text>
<text x="32.3" y="87.8">1</text>
<text x="42.4" y="87.8">2</text>
<text x="57.3" y="84.4">8</text>
<text x="57.3" y="86.1">9</text>
<text x="57.3" y="87.8">10</text>
<text x="73.8" y="85.6">PGND</text>
<text x="130.3" y="84.7">4</text>
<text x="132.4" y="88.2">MAX3485</text>
<text x="132.4" y="89.9">SOIC8-1_27-5_0X4_0X1_75MM</text>
<text x="145.5" y="84.7">5</text>
<text x="151.1" y="88.2">DGND</text>
<text x="163" y="84.8">R0402</text>
<text x="32.9" y="91.1">PESD5V0U1BL</text>
<text x="34" y="92.8">SOD882</text>
<text x="51.2" y="92.2">560A01-003H</text>
<text x="115.4" y="91.6">100R</text>
<text x="115.4" y="93.3">R0402</text>
<text x="171.5" y="93.3">10K</text>
<text x="171.5" y="95">R0402</text>
<text x="180" y="93.3">NC</text>
<text x="180" y="95">R0402</text>
<text x="166.6" y="100.8">VCC3V3</text>
<text x="176.7" y="100.1">DGND</text>
<text x="89.5" y="103.3">STP60</text>
<text x="103" y="107">1</text>
<text x="135.6" y="106.4">STP60</text>
<text x="72.6" y="110.5">100R</text>
<text x="72.6" y="108.8">100R</text>
<text x="79.5" y="110.5">R0402</text>
<text x="79.5" y="108.8">R0402</text>
<text x="103" y="108.7">2</text>
<text x="103" y="110.4">3</text>
<text x="103" y="112.1">4</text>
<text x="103" y="113.8">5</text>
<text x="111.3" y="112.1">14</text>
<text x="132.4" y="113.7">DGND</text>
<text x="84.9" y="119.7">PGND</text>
<text x="103" y="115.5">6</text>
<text x="103" y="117.2">7</text>
<text x="103" y="118.9">8</text>
<text x="102.1" y="122.3">10</text>
<text x="102.1" y="124">11</text>
<text x="102.1" y="125.7">12</text>
<text x="103" y="120.6">9</text>
<text x="111.3" y="124">15</text>
<text x="134.6" y="123.9">0R</text>
<text x="139" y="123.9">R0402</text>
<text x="49.4" y="127.5">SK56C</text>
<text x="49.4" y="129.2">DO-214AB</text>
<text x="100.9" y="131.9">BM13B-GHS-TBT</text>
<text x="102.1" y="127.4">13</text>
<text x="125.8" y="130.6">PGND</text>
<text x="134.6" y="130.2">DGND</text>
<text x="49.4" y="132.6">SK56C</text>
<text x="49.4" y="134.3">DO-214AB</text>
<text x="100.9" y="133.9">BM13B-GHS-TBT</text>
<text x="113.5" y="136">DGND</text>
<text x="166.1" y="143.5">Shenzhen Autel Intelligent Tech. Co., Ltd</text>
<text x="145" y="149.1">Title</text>
<text x="166.1" y="145.2">Tel: 86-755-86147778</text>
<text x="167.1" y="146.7">www.auteltech.com</text>
<text x="182.9" y="145.2">Fax: 86-755-86147758</text>
<text x="144.7" y="153.5">Size</text>
<text x="144.8" y="155.9">Custom</text>
<text x="151.5" y="153.5">Document</text>
<text x="159.5" y="153.5">Number</text>
<text x="180.4" y="153.5">Modified</text>
<text x="183.6" y="155.2">QINWEI</text>
<text x="187.2" y="153.5">By:</text>
<text x="200.8" y="155.2">1.0</text>
<text x="200.8" y="153.5">Rev</text>
<text x="144.7" y="158.6">Date:</text>
<text x="153.5" y="158.6">Tuesday, October 19, 2021</text>
<text x="178.7" y="158.6">Sheet</text>
<text x="187.2" y="158.6">1</text>
<text x="192.3" y="158.6">of</text>
<text x="197.4" y="158.6">1</text>
</g>
<g font-size="1.5" fill="#000040">
<text x="150.6" y="16.2">0R</text>
<text x="162.5" y="16.2">0R</text>
</g>
<g font-size="1.5" fill="#004080">
<text x="49.9" y="33.4">1</text>
<text x="49.9" y="35.1">2</text>
<text x="49.9" y="36.8">3</text>
<text x="49.9" y="38.5">4</text>
<text x="49.9" y="40.2">5</text>
<text x="49.9" y="41.9">6</text>
<text x="133.6" y="39.5">RO</text>
<text x="133.6" y="41.2">RE</text>
<text x="140.6" y="39.5">VCC</text>
<text x="142.8" y="41.2">B</text>
<text x="49.9" y="43.6">7</text>
<text x="49.9" y="45.3">8</text>
<text x="49.9" y="47">9</text>
<text x="133.6" y="42.9">DE</text>
<text x="133.6" y="44.6">DI</text>
<text x="140.4" y="44.6">GND</text>
<text x="142.8" y="42.9">A</text>
<text x="49" y="48.7">10</text>
<text x="54.4" y="73.5">1</text>
<text x="54.4" y="75.3">2</text>
<text x="54.4" y="77">3</text>
<text x="54.4" y="78.7">4</text>
<text x="54.4" y="80.3">5</text>
<text x="54.4" y="82">6</text>
<text x="54.4" y="83.8">7</text>
<text x="133.2" y="80.7">RO</text>
<text x="133.2" y="82.4">RE</text>
<text x="140.2" y="80.7">VCC</text>
<text x="142.5" y="82.4">B</text>
<text x="53.6" y="88.9">10</text>
<text x="54.4" y="85.5">8</text>
<text x="54.4" y="87.2">9</text>
<text x="133.2" y="84.1">DE</text>
<text x="133.2" y="85.8">DI</text>
<text x="140.1" y="85.8">GND</text>
<text x="142.5" y="84.1">A</text>
<text x="105.8" y="108.1">1</text>
<text x="105.8" y="109.8">2</text>
<text x="105.8" y="111.5">3</text>
<text x="105.8" y="113.2">4</text>
<text x="107.6" y="113.2">14</text>
<text x="105.8" y="114.9">5</text>
<text x="105.8" y="116.6">6</text>
<text x="105.8" y="118.3">7</text>
<text x="105.8" y="120">8</text>
<text x="105.8" y="121.7">9</text>
<text x="105.8" y="123.4">10</text>
<text x="105.8" y="125.1">1115</text>
<text x="105.8" y="126.8">12</text>
<text x="105.8" y="128.5">13</text>
</g>
<g font-size="1.5" fill="#008000">
<text x="46.4" y="54">560A01-003H</text>
<text x="51.1" y="94.1">560A01-003H</text>
</g>
<g font-size="1.2">
<text x="22.1" y="1.3">5</text>
<text x="62.9" y="1.3">4</text>
<text x="103.8" y="1.3">3</text>
<text x="144.6" y="1.3">2</text>
<text x="185.5" y="1.3">1</text>
<text x=".4" y="22.4">D</text>
<text x="206.3" y="22.4">D</text>
<text x=".4" y="61.7">C</text>
<text x="206.3" y="61.7">C</text>
<text x=".4" y="101">B</text>
<text x="206.3" y="101">B</text>
<text x=".4" y="140.3">A</text>
<text x="206.3" y="140.3">A</text>
<text x="22.1" y="160.2">5</text>
<text x="62.9" y="160.2">4</text>
<text x="103.8" y="160.2">3</text>
<text x="144.6" y="160.2">2</text>
<text x="185.5" y="160.2">1</text>
</g>
</svg>
